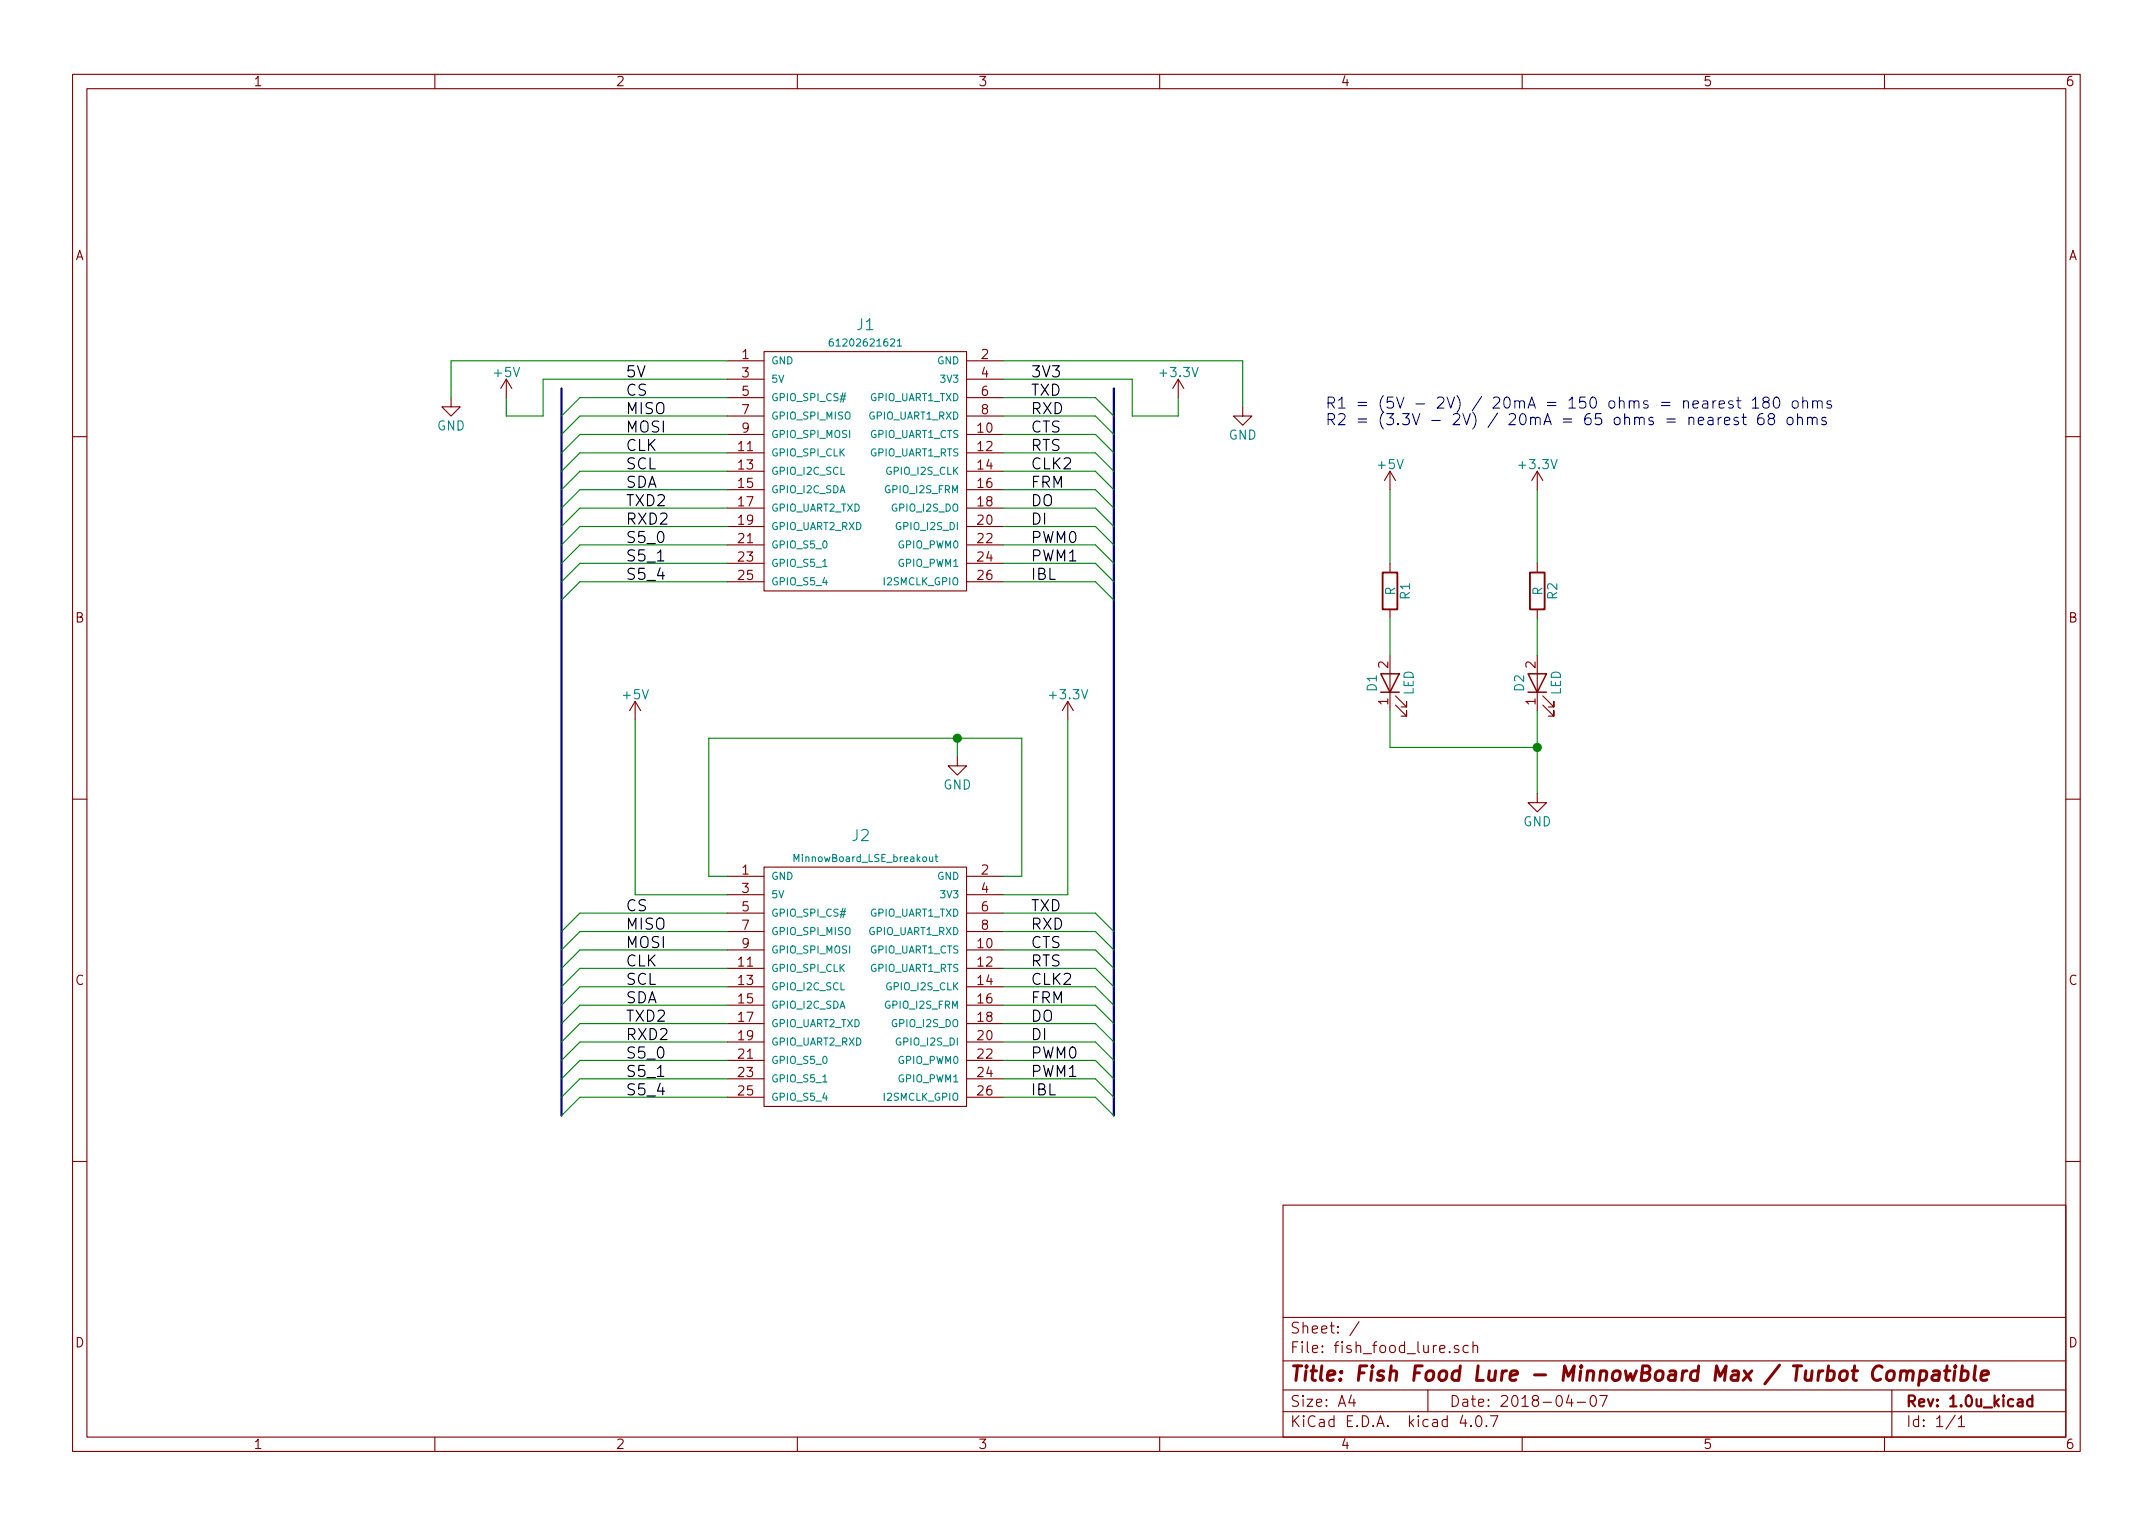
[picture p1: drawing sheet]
<svg xmlns="http://www.w3.org/2000/svg" width="297mm" height="210mm" viewBox="0 0 297 210" stroke-linecap="round" stroke-linejoin="round" font-family="sans-serif">
<g fill="none" stroke="#840000" stroke-width=".15">
<path d="M10 10.3h277v189.9h-277zM12 12.2h273v186.1h-273zM60 10.3v1.9M110 10.3v1.9M160 10.3v1.9M210 10.3v1.9M260 10.3v1.9M62.2 54.9v1.2h1.3l-1.3 1.3-1.2-1.3h1.2M69.8 52.3l-.7 1.3M69.8 52.3v2.6M69.8 52.3l.8 1.3M100.3 49.8h5.1"/>
<path d="M100.3 52.3h5.1M100.3 54.9h5.1M100.3 57.4h5.1M100.3 59.9h5.1M105.4 48.5h27.9v33h-27.9zM133.3 49.8h5.1M133.3 52.3h5.1M133.3 54.9h5.1M133.3 57.4h5.1M133.3 59.9h5.1M162.6 52.3l-.8 1.3M162.6 52.3v2.6"/>
<path d="M162.6 52.3l.7 1.3M171.4 56.1v1.3h1.3l-1.3 1.3-1.2-1.3h1.2M10 60.2h2M100.3 72.6h5.1M100.3 62.5h5.1M100.3 75.2h5.1M100.3 65h5.1M100.3 77.7h5.1M100.3 67.6h5.1M100.3 70.1h5.1M133.3 72.6h5.1M133.3 62.5h5.1"/>
<path d="M133.3 75.2h5.1M133.3 65h5.1M133.3 77.7h5.1M133.3 67.6h5.1M133.3 70.1h5.1M191.8 65v2.6M191.8 77.7v1.3M191.8 65l-.8 1.3M191.8 65l.7 1.3M212.1 65v2.6M212.1 77.7v1.3M212.1 65l-.8 1.3"/>
<path d="M212.1 65l.8 1.3M285 60.2h2M87.6 96.8l-.7 1.2M87.6 96.8v2.5M87.6 96.8l.8 1.2M100.3 80.3h5.1M133.3 80.3h5.1M147.3 96.8l-.7 1.2M147.3 96.8v2.5M147.3 96.8l.8 1.2M191.8 84.1v1.2M191.8 90.4v7.6"/>
<path d="M192.5 97.3l1.6 1.5v-.8v.8h-.8M192.5 96l1.6 1.5v-.7v.7h-.8M212.1 84.1v1.2M212.1 90.4v7.6M212.9 97.3l1.5 1.5v-.8v.8h-.8M212.9 96l1.5 1.5v-.7v.7h-.8M10 110.3h2M105.4 119.6h27.9v33h-27.9zM132.1 104.4v1.3h1.2l-1.2 1.2-1.3-1.2h1.3M212.1 109.5v1.2h1.3l-1.3 1.3-1.3-1.3h1.3M285 110.3h2M100.3 120.9h5.1"/>
<path d="M100.3 123.4h5.1M100.3 126h5.1M100.3 128.5h5.1M100.3 131.1h5.1M100.3 133.6h5.1M100.3 136.1h5.1M100.3 138.7h5.1M133.3 120.9h5.1M133.3 123.4h5.1M133.3 126h5.1M133.3 128.5h5.1M133.3 131.1h5.1"/>
<path d="M133.3 133.6h5.1M133.3 136.1h5.1M133.3 138.7h5.1M100.3 143.8h5.1M100.3 146.3h5.1M100.3 148.8h5.1M100.3 151.4h5.1M100.3 141.2h5.1M133.3 143.8h5.1M133.3 146.3h5.1M133.3 148.8h5.1M133.3 151.4h5.1"/>
<path d="M133.3 141.2h5.1M10 160.2h2M177 166.3h108v32h-108zM285 160.2h2M60 198.3v1.9M110 198.3v1.9M160 198.3v1.9M177 194.8h108M177 191.8h108M177 187.8h108M177 181.8h108M186.4 192.5l-.3 1h.9"/>
<path d="M186.8 193v1M187.5 182.3l-1.3 2M197 191.8v3M200 186.5h.1l-.1 .1-.1-.1h.1v.1M201.2 185.7a.37 .37 0 0 0-.6 .1v.1a.54 .54 0 0 0 .6 .3l.1 .1-.1 .2-.1 .1-.5-.1M201.8 195.2l-.4 1.1h1M202.6 185.7l-.5-.1-.2 .3v.6l.2 .1 .5-.1M202.9 196.7h.1l-.1 .1v-.1v.1M203.2 185.7a.38 .38 0 0 1 .7 .1v.8M203.2 185.1v1.5M203.8 195.4a.34 .34 0 0 1 .6 .2 .77 .77 0 0 1-.5 1.2 .97 .97 0 0 1-.1-1.4zM205.1 196.7h.1l-.1 .1-.1-.1h.1v.1"/>
<path d="M205.6 195.3h1.1l-.7 1.5M210 198.3v1.9M216.5 192.5l-.4 1h.9M217.6 193.5h1.1M219.5 192.7a.35 .35 0 0 1 .4-.2 .35 .35 0 0 1 .3 .3 .77 .77 0 0 1-.5 1.2 .9 .9 0 0 1-.2-1.3zM220.7 192.5h1l-.6 1.5M260 198.3v1.9M261 191.8v6.5M269.7 195.2l-1.2 2M270.2 195.8l.4-.5v1.5M270.2 196.8h.8"/>
</g>
<path d="M280.4 193.1l-.4-.1-.3 .3 .1 .6 .2 .1 .4-.1M280.4 192.5v1.5" fill="none" stroke="#840000" stroke-width=".3"/>
<g fill="none" stroke="#840000" stroke-width=".41">
<path d="M260.5 189.3a.51 .51 0 0 1 .5-.2 .51 .51 0 0 1 .4 .4l-.1 .6a.54 .54 0 0 1-.5 .4 .54 .54 0 0 1-.6-.4l.1-.6zM262.3 189.3a.52 .52 0 0 1 .8 .1l-.1 1M262.3 189.1l-.2 1.3M263.1 189.4a.52 .52 0 0 1 .8-.2l.1 .2-.1 1M264.9 189.2a.65 .65 0 0 1 .9 .1v.2l-.1 .8a.67 .67 0 0 1-.9 0M264.9 189.1l-.2 2M266.8 189.2l.1-.1 .6 .1 .1 .2-.1 1M267.6 189.6l-.7 .1a.4 .4 0 0 0-.4 .3 .4 .4 0 0 0 .3 .4h.5l.2-.1M268.3 189.1h.7M268.6 188.4l-.2 1.8 .1 .1 .4 .1M269.7 189.1l-.2 1.3M269.8 188.4l-.1 .1v.1l.2-.1-.1-.1-.1 .2"/>
<path d="M270.7 189.2a.65 .65 0 0 1 .8 .1l.1 .2-.2 .8a.67 .67 0 0 1-.9 0M270.7 188.4l-.2 2M272.5 188.4l-.2 1.8 .3 .2M273.3 189.8l1-.2v-.4l-.2-.1-.6 .1-.1 .2-.1 .8 .2 .2 .6-.1"/>
</g>
<path d="M114.9 46.8h-.3a.63 .63 0 0 0 0 .9l.3-.1 .1-.3-.2-.2h-.2l-.2 .2M123.8 47l.3-.2v.9M123.8 47.7h.6M113.5 78.2h.6M128.2 118.2l.1 .6 .2 .1 .2-.1M128.7 118.2v.7M129 118.2h.4M129.1 117.9v.8l.3 .2M113.5 149.3h.6" fill="none" stroke="#008484" stroke-width=".15"/>
<g fill="none" stroke="#008400" stroke-width=".15">
<path d="M100.3 49.8h-38.1v5.1M100.3 52.3h-25.4v5.1h-5.1v-2.5M100.3 57.4h-20.3l-2.5 2.5M100.3 54.9h-20.3l-2.5 2.5M100.3 59.9h-20.3l-2.5 2.6M138.4 49.8h33v6.3M138.4 52.3h17.8v5.1h6.4v-2.5M138.4 57.4h12.7l2.6 2.5M138.4 54.9h12.7l2.6 2.5M138.4 59.9h12.7l2.6 2.6M100.3 62.5h-20.3l-2.5 2.5M100.3 65h-20.3l-2.5 2.6"/>
<path d="M100.3 67.6h-20.3l-2.5 2.5M100.3 70.1h-20.3l-2.5 2.5M100.3 72.6h-20.3l-2.5 2.6M100.3 75.2h-20.3l-2.5 2.5M100.3 77.7h-20.3l-2.5 2.6M138.4 62.5h12.7l2.6 2.5M138.4 65h12.7l2.6 2.6M138.4 67.6h12.7l2.6 2.5M138.4 70.1h12.7l2.6 2.5M138.4 72.6h12.7l2.6 2.6M138.4 75.2h12.7l2.6 2.5M138.4 77.7h12.7l2.6 2.6"/>
<path d="M191.8 67.6v10.1M212.1 67.6v10.1M87.6 99.3v24.1h12.7M100.3 80.3h-20.3l-2.5 2.5M138.4 80.3h12.7l2.6 2.5M147.3 99.3v24.1h-8.9M191.8 85.3v5.1M191.8 98v5.1h20.3M212.1 85.3v5.1M212.1 98v11.5M132.1 101.8v2.6M100.3 126h-20.3l-2.5 2.5"/>
<path d="M100.3 128.5h-20.3l-2.5 2.6M100.3 131.1h-20.3l-2.5 2.5M100.3 133.6h-20.3l-2.5 2.5M100.3 136.1h-20.3l-2.5 2.6M100.3 138.7h-20.3l-2.5 2.5M100.3 120.9h-2.5v-19.1h43.2v19.1h-2.6M138.4 126h12.7l2.6 2.5M138.4 128.5h12.7l2.6 2.6M138.4 131.1h12.7l2.6 2.5M138.4 133.6h12.7l2.6 2.5M138.4 136.1h12.7l2.6 2.6M138.4 138.7h12.7l2.6 2.5"/>
<path d="M100.3 141.2h-20.3l-2.5 2.6M100.3 143.8h-20.3l-2.5 2.5M100.3 146.3h-20.3l-2.5 2.5M100.3 148.8h-20.3l-2.5 2.6M100.3 151.4h-20.3l-2.5 2.5M138.4 141.2h12.7l2.6 2.6M138.4 143.8h12.7l2.6 2.5M138.4 146.3h12.7l2.6 2.5M138.4 148.8h12.7l2.6 2.6M138.4 151.4h12.7l2.6 2.5"/>
</g>
<path d="M77.5 53.6v100.3M153.7 53.6v100.3" fill="none" stroke="#000084" stroke-width=".3"/>
<g fill="#008400" stroke="#008400" stroke-width=".25">
<circle cx="132.1" cy="101.8" r=".51"/>
<circle cx="212.1" cy="103.1" r=".51"/>
</g>
<path d="M190.8 79h2v5.1h-2zM211.1 79h2v5.1h-2z" fill="none" stroke="#840000" stroke-width=".25"/>
<path d="M190.5 93h2.5l-1.2 2.5zM190.5 95.5h2.5M210.8 93h2.6l-1.3 2.5zM210.8 95.5h2.6" fill="none" stroke="#840000" stroke-width=".2"/>
<g fill="none" stroke="#0000c2" stroke-width=".15">
<path d="M234.3 58.1l.8-.2-.1-.2-.5-.1-.2 .2 .1 .7 .1 .1 .5-.1M235.7 57.7l.1-.1 .5 .1v.9M236.3 55.3v1M236.3 57.9l-.5 .1a.3 .3 0 0 0-.2 .3 .3 .3 0 0 0 .2 .3l.5-.1M236.8 55.3l-.3 .1-.2 .2M237.1 57.6v1M237.2 55.8l.7-.2-.1-.2-.4-.1-.2 .2 .1 .7 .1 .1 .4-.1M237.5 57.6l-.3 .1-.1 .2M237.9 58.1l.8-.2-.1-.2-.4-.1-.3 .2 .1 .7 .2 .1 .4-.1M239.1 55.4l-.4-.1-.2 .2 .1 .2 .5 .2v.1v.2l-.2 .1-.4-.1M239.6 55.3h.6M239.8 54.8v1.3l.1 .1 .3 .1"/>
<path d="M239.8 57.7l-.4-.1-.2 .2 .1 .2 .5 .2 .1 .1-.1 .2-.1 .1-.5-.1M240.3 57.6h.6M240.5 57.1v1.3l.1 .1 .3 .1M241.8 55.2l.4-.4v1.5M241.8 56.3h.8M243.2 57.1a.62 .62 0 0 0-.7 .6v.6a.48 .48 0 0 0 .4 .3 .48 .48 0 0 0 .5-.3v-.4a.48 .48 0 0 0-.5-.3 .48 .48 0 0 0-.4 .3M243.5 55.4l-.3-.3 .1-.2a.48 .48 0 0 1 .7 0l.1 .2-.3 .3a.47 .47 0 0 0-.6 .3v.3a.48 .48 0 0 0 .4 .3 .48 .48 0 0 0 .5-.3v-.3l-.3-.3M244.2 57.7l-.3-.3 .1-.2a.48 .48 0 0 1 .8 0v.2l-.3 .3a.47 .47 0 0 0-.6 .3v.3a.48 .48 0 0 0 .5 .3 .48 .48 0 0 0 .4-.3v-.3l-.3-.3M244.8 54.9a.36 .36 0 0 1 .4-.1 .36 .36 0 0 1 .3 .3 .77 .77 0 0 1-.5 1.2 .89 .89 0 0 1-.2-1.4zM246.6 57.7a.42 .42 0 0 1 .5-.1 .42 .42 0 0 1 .3 .3v.4a.43 .43 0 0 1-.4 .3 .43 .43 0 0 1-.4-.3zM247.3 55.4a.42 .42 0 0 1 .5-.1 .42 .42 0 0 1 .3 .3v.4a.43 .43 0 0 1-.4 .3 .43 .43 0 0 1-.4-.3zM248 57.7a.38 .38 0 0 1 .7 .1v.8"/>
<path d="M248 57.1v1.5M248.7 55.4a.38 .38 0 0 1 .7 .1v.8M248.7 54.8v1.5M249.4 57.7a.38 .38 0 0 1 .6 .1v.8M249.4 57.6v1M250 57.8a.35 .35 0 0 1 .4-.2 .35 .35 0 0 1 .3 .2v.8M250.1 55.4a.38 .38 0 0 1 .6 .1v.8M250.1 55.3v1M250.7 55.5a.35 .35 0 0 1 .4-.2 .35 .35 0 0 1 .3 .2v.8M251.9 57.7l-.3-.1-.3 .2 .1 .2 .5 .2 .1 .1-.1 .2-.1 .1-.5-.1M252.6 55.4l-.3-.1-.3 .2 .1 .2 .5 .2 .1 .1-.1 .2-.1 .1-.5-.1"/>
</g>
<text font-size="2.8" fill="#840000" x="178" y="190.5">Title: Fish Food Lure - MinnowBoard Max / Turbot Compatible</text>
<g font-size="2.1" fill="#008484">
<text x="118.2" y="45.6">J1</text>
<text x="117.6" y="116">J2</text>
</g>
<g font-size="2.1">
<text x="86.4" y="52.1">5V</text>
<text x="142.2" y="52.1">3V3</text>
<text x="86.4" y="54.6">CS</text>
<text x="86.4" y="57.1">MISO</text>
<text x="86.4" y="59.7">MOSI</text>
<text x="142.2" y="54.6">TXD</text>
<text x="142.2" y="57.1">RXD</text>
<text x="142.2" y="59.7">CTS</text>
<text x="86.4" y="62.2">CLK</text>
<text x="86.4" y="64.8">SCL</text>
<text x="142.2" y="62.2">RTS</text>
<text x="142.2" y="64.8">CLK2</text>
<text x="86.4" y="67.3">SDA</text>
<text x="86.4" y="69.8">TXD2</text>
<text x="142.2" y="67.3">FRM</text>
<text x="142.2" y="69.8">DO</text>
<text x="86.4" y="72.4">RXD2</text>
<text x="86.4" y="74.9">S5_0</text>
<text x="86.4" y="77.5">S5_1</text>
<text x="142.2" y="72.4">DI</text>
<text x="142.2" y="74.9">PWM0</text>
<text x="142.2" y="77.5">PWM1</text>
<text x="86.4" y="80">S5_4</text>
<text x="142.2" y="80">IBL</text>
<text x="86.4" y="125.7">CS</text>
<text x="142.2" y="125.7">TXD</text>
<text x="86.4" y="128.3">MISO</text>
<text x="86.4" y="130.8">MOSI</text>
<text x="142.2" y="128.3">RXD</text>
<text x="142.2" y="130.8">CTS</text>
<text x="86.4" y="133.3">CLK</text>
<text x="86.4" y="135.9">SCL</text>
<text x="142.2" y="133.3">RTS</text>
<text x="142.2" y="135.9">CLK2</text>
<text x="86.4" y="138.4">SDA</text>
<text x="86.4" y="141">TXD2</text>
<text x="86.4" y="143.5">RXD2</text>
<text x="142.2" y="138.4">FRM</text>
<text x="142.2" y="141">DO</text>
<text x="142.2" y="143.5">DI</text>
<text x="86.4" y="146">S5_0</text>
<text x="86.4" y="148.6">S5_1</text>
<text x="142.2" y="146">PWM0</text>
<text x="142.2" y="148.6">PWM1</text>
<text x="86.4" y="151.1">S5_4</text>
<text x="142.2" y="151.1">IBL</text>
</g>
<g font-size="2.1" fill="#0000c2">
<text x="182.9" y="56.4">R1 = (5V - 2V) / 20mA = 150 ohms = nearest 180 ohms</text>
<text x="182.9" y="58.7">R2 = (3.3V - 2V) / 20mA = 65 ohms = nearest 68 ohms</text>
</g>
<g font-size="2.1" fill="#840000">
<text x="178" y="184">Sheet: /</text>
<text x="178" y="186.7">File: fish_food_lure.sch</text>
<text x="178" y="196.9">KiCad E.D.A. kicad 4.0.7</text>
<text x="178" y="194.1">Size: A4</text>
<text x="200" y="194.1">Date: 2018-04-07</text>
<text x="263" y="194.1">Rev: 1.0u_kicad</text>
<text x="263" y="196.9">Id: 1/1</text>
</g>
<g font-size="1.8" fill="#840000">
<text x="35" y="11.9">1</text>
<text x="85" y="11.9">2</text>
<text x="135" y="11.9">3</text>
<text x="185" y="11.9">4</text>
<text x="235" y="11.9">5</text>
<text x="285" y="11.9">6</text>
<text x="10.4" y="35.9">A</text>
<text x="285.4" y="35.9">A</text>
<text x="102.4" y="49.5">1</text>
<text x="102.4" y="52.1">3</text>
<text x="135.4" y="49.5">2</text>
<text x="135.4" y="52.1">4</text>
<text x="102.4" y="54.6">5</text>
<text x="102.4" y="57.1">7</text>
<text x="102.4" y="59.7">9</text>
<text x="134.9" y="59.7">10</text>
<text x="135.4" y="54.6">6</text>
<text x="135.4" y="57.1">8</text>
<text x="101.9" y="62.2">11</text>
<text x="101.9" y="64.8">13</text>
<text x="134.9" y="62.2">12</text>
<text x="134.9" y="64.8">14</text>
<text x="101.9" y="67.3">15</text>
<text x="101.9" y="69.8">17</text>
<text x="134.9" y="67.3">16</text>
<text x="134.9" y="69.8">18</text>
<text x="101.9" y="74.9">21</text>
<text x="101.9" y="77.5">23</text>
<text x="101.9" y="72.4">19</text>
<text x="134.9" y="72.4">20</text>
<text x="134.9" y="74.9">22</text>
<text x="134.9" y="77.5">24</text>
<text x="101.9" y="80">25</text>
<text x="134.9" y="80">26</text>
<text x="10.4" y="85.9">B</text>
<text x="285.4" y="85.9">B</text>
<text x="191.5" y="92.2" transform="rotate(-90 191.5 92.2)">2</text>
<text x="211.8" y="92.2" transform="rotate(-90 211.8 92.2)">2</text>
<text x="191.5" y="97.3" transform="rotate(-90 191.5 97.3)">1</text>
<text x="211.8" y="97.3" transform="rotate(-90 211.8 97.3)">1</text>
<text x="102.4" y="120.6">1</text>
<text x="102.4" y="123.2">3</text>
<text x="102.4" y="125.7">5</text>
<text x="135.4" y="120.6">2</text>
<text x="135.4" y="123.2">4</text>
<text x="135.4" y="125.7">6</text>
<text x="102.4" y="128.3">7</text>
<text x="102.4" y="130.8">9</text>
<text x="134.9" y="130.8">10</text>
<text x="135.4" y="128.3">8</text>
<text x="10.4" y="135.9">C</text>
<text x="101.9" y="133.3">11</text>
<text x="101.9" y="135.9">13</text>
<text x="134.9" y="133.3">12</text>
<text x="134.9" y="135.9">14</text>
<text x="285.4" y="135.9">C</text>
<text x="101.9" y="138.4">15</text>
<text x="101.9" y="141">17</text>
<text x="101.9" y="143.5">19</text>
<text x="134.9" y="143.5">20</text>
<text x="134.9" y="138.4">16</text>
<text x="134.9" y="141">18</text>
<text x="101.9" y="146">21</text>
<text x="101.9" y="148.6">23</text>
<text x="134.9" y="146">22</text>
<text x="134.9" y="148.6">24</text>
<text x="101.9" y="151.1">25</text>
<text x="134.9" y="151.1">26</text>
<text x="10.4" y="185.9">D</text>
<text x="285.4" y="185.9">D</text>
<text x="35" y="199.9">1</text>
<text x="85" y="199.9">2</text>
<text x="135" y="199.9">3</text>
<text x="185" y="199.9">4</text>
<text x="235" y="199.9">5</text>
<text x="285" y="199.9">6</text>
</g>
<g font-size="1.8" fill="#008484">
<text x="68.2" y="52">+5V</text>
<text x="160.2" y="52">+3.3V</text>
<text x="60.3" y="59.4">GND</text>
<text x="169.5" y="60.6">GND</text>
<text x="190.2" y="64.7">+5V</text>
<text x="209.8" y="64.7">+3.3V</text>
<text x="192.5" y="82.2" transform="rotate(-90 192.5 82.2)">R</text>
<text x="194.5" y="82.6" transform="rotate(-90 194.5 82.6)">R1</text>
<text x="212.8" y="82.2" transform="rotate(-90 212.8 82.2)">R</text>
<text x="214.8" y="82.6" transform="rotate(-90 214.8 82.6)">R2</text>
<text x="189.9" y="95.3" transform="rotate(-90 189.9 95.3)">D1</text>
<text x="195" y="96" transform="rotate(-90 195 96)">LED</text>
<text x="210.3" y="95.3" transform="rotate(-90 210.3 95.3)">D2</text>
<text x="215.3" y="96" transform="rotate(-90 215.3 96)">LED</text>
<text x="86" y="96.5">+5V</text>
<text x="145" y="96.5">+3.3V</text>
<text x="130.1" y="108.9">GND</text>
<text x="210.1" y="114">GND</text>
</g>
<g font-size="1.4" fill="#008484">
<text x="115.2" y="47.8">61202621621</text>
<text x="106.4" y="50.3">GND</text>
<text x="106.4" y="52.8">5V</text>
<text x="129.3" y="50.3">GND</text>
<text x="129.9" y="52.8">3V3</text>
<text x="106.4" y="55.3">GPIO_SPI_CS#</text>
<text x="106.4" y="57.9">GPIO_SPI_MISO</text>
<text x="119.8" y="57.9">GPIO_UART1_RXD</text>
<text x="120" y="55.3">GPIO_UART1_TXD</text>
<text x="106.4" y="60.4">GPIO_SPI_MOSI</text>
<text x="106.4" y="63">GPIO_SPI_CLK</text>
<text x="106.4" y="65.5">GPIO_I2C_SCL</text>
<text x="120" y="60.4">GPIO_UART1_CTS</text>
<text x="120" y="63">GPIO_UART1_RTS</text>
<text x="122.5" y="65.5">GPIO_I2S_CLK</text>
<text x="106.4" y="68">GPIO_I2C_SDA</text>
<text x="106.4" y="70.6">GPIO_UART2_TXD</text>
<text x="122.3" y="68">GPIO_I2S_FRM</text>
<text x="123.2" y="70.6">GPIO_I2S_DO</text>
<text x="106.4" y="75.7">GPIO_S5_0</text>
<text x="106.4" y="73.1">GPIO_UART2_RXD</text>
<text x="123.9" y="73.1">GPIO_I2S_DI</text>
<text x="124" y="75.7">GPIO_PWM0</text>
<text x="106.4" y="78.2">GPIO_S5_1</text>
<text x="106.4" y="80.7">GPIO_S5_4</text>
<text x="122.1" y="80.7">I2SMCLK_GPIO</text>
<text x="124" y="78.2">GPIO_PWM1</text>
<text x="109.8" y="118.9">MinnowBoard_LSE_breakout</text>
<text x="106.4" y="121.4">GND</text>
<text x="106.4" y="123.9">5V</text>
<text x="129.3" y="121.4">GND</text>
<text x="129.9" y="123.9">3V3</text>
<text x="106.4" y="126.5">GPIO_SPI_CS#</text>
<text x="106.4" y="129">GPIO_SPI_MISO</text>
<text x="106.4" y="131.5">GPIO_SPI_MOSI</text>
<text x="119.8" y="129">GPIO_UART1_RXD</text>
<text x="120" y="126.5">GPIO_UART1_TXD</text>
<text x="120" y="131.5">GPIO_UART1_CTS</text>
<text x="106.4" y="134.1">GPIO_SPI_CLK</text>
<text x="106.4" y="136.6">GPIO_I2C_SCL</text>
<text x="120" y="134.1">GPIO_UART1_RTS</text>
<text x="122.5" y="136.6">GPIO_I2S_CLK</text>
<text x="106.4" y="139.2">GPIO_I2C_SDA</text>
<text x="106.4" y="141.7">GPIO_UART2_TXD</text>
<text x="122.3" y="139.2">GPIO_I2S_FRM</text>
<text x="123.2" y="141.7">GPIO_I2S_DO</text>
<text x="106.4" y="146.8">GPIO_S5_0</text>
<text x="106.4" y="149.3">GPIO_S5_1</text>
<text x="106.4" y="144.2">GPIO_UART2_RXD</text>
<text x="123.9" y="144.2">GPIO_I2S_DI</text>
<text x="124" y="146.8">GPIO_PWM0</text>
<text x="124" y="149.3">GPIO_PWM1</text>
<text x="106.4" y="151.9">GPIO_S5_4</text>
<text x="122.1" y="151.9">I2SMCLK_GPIO</text>
</g>
</svg>
